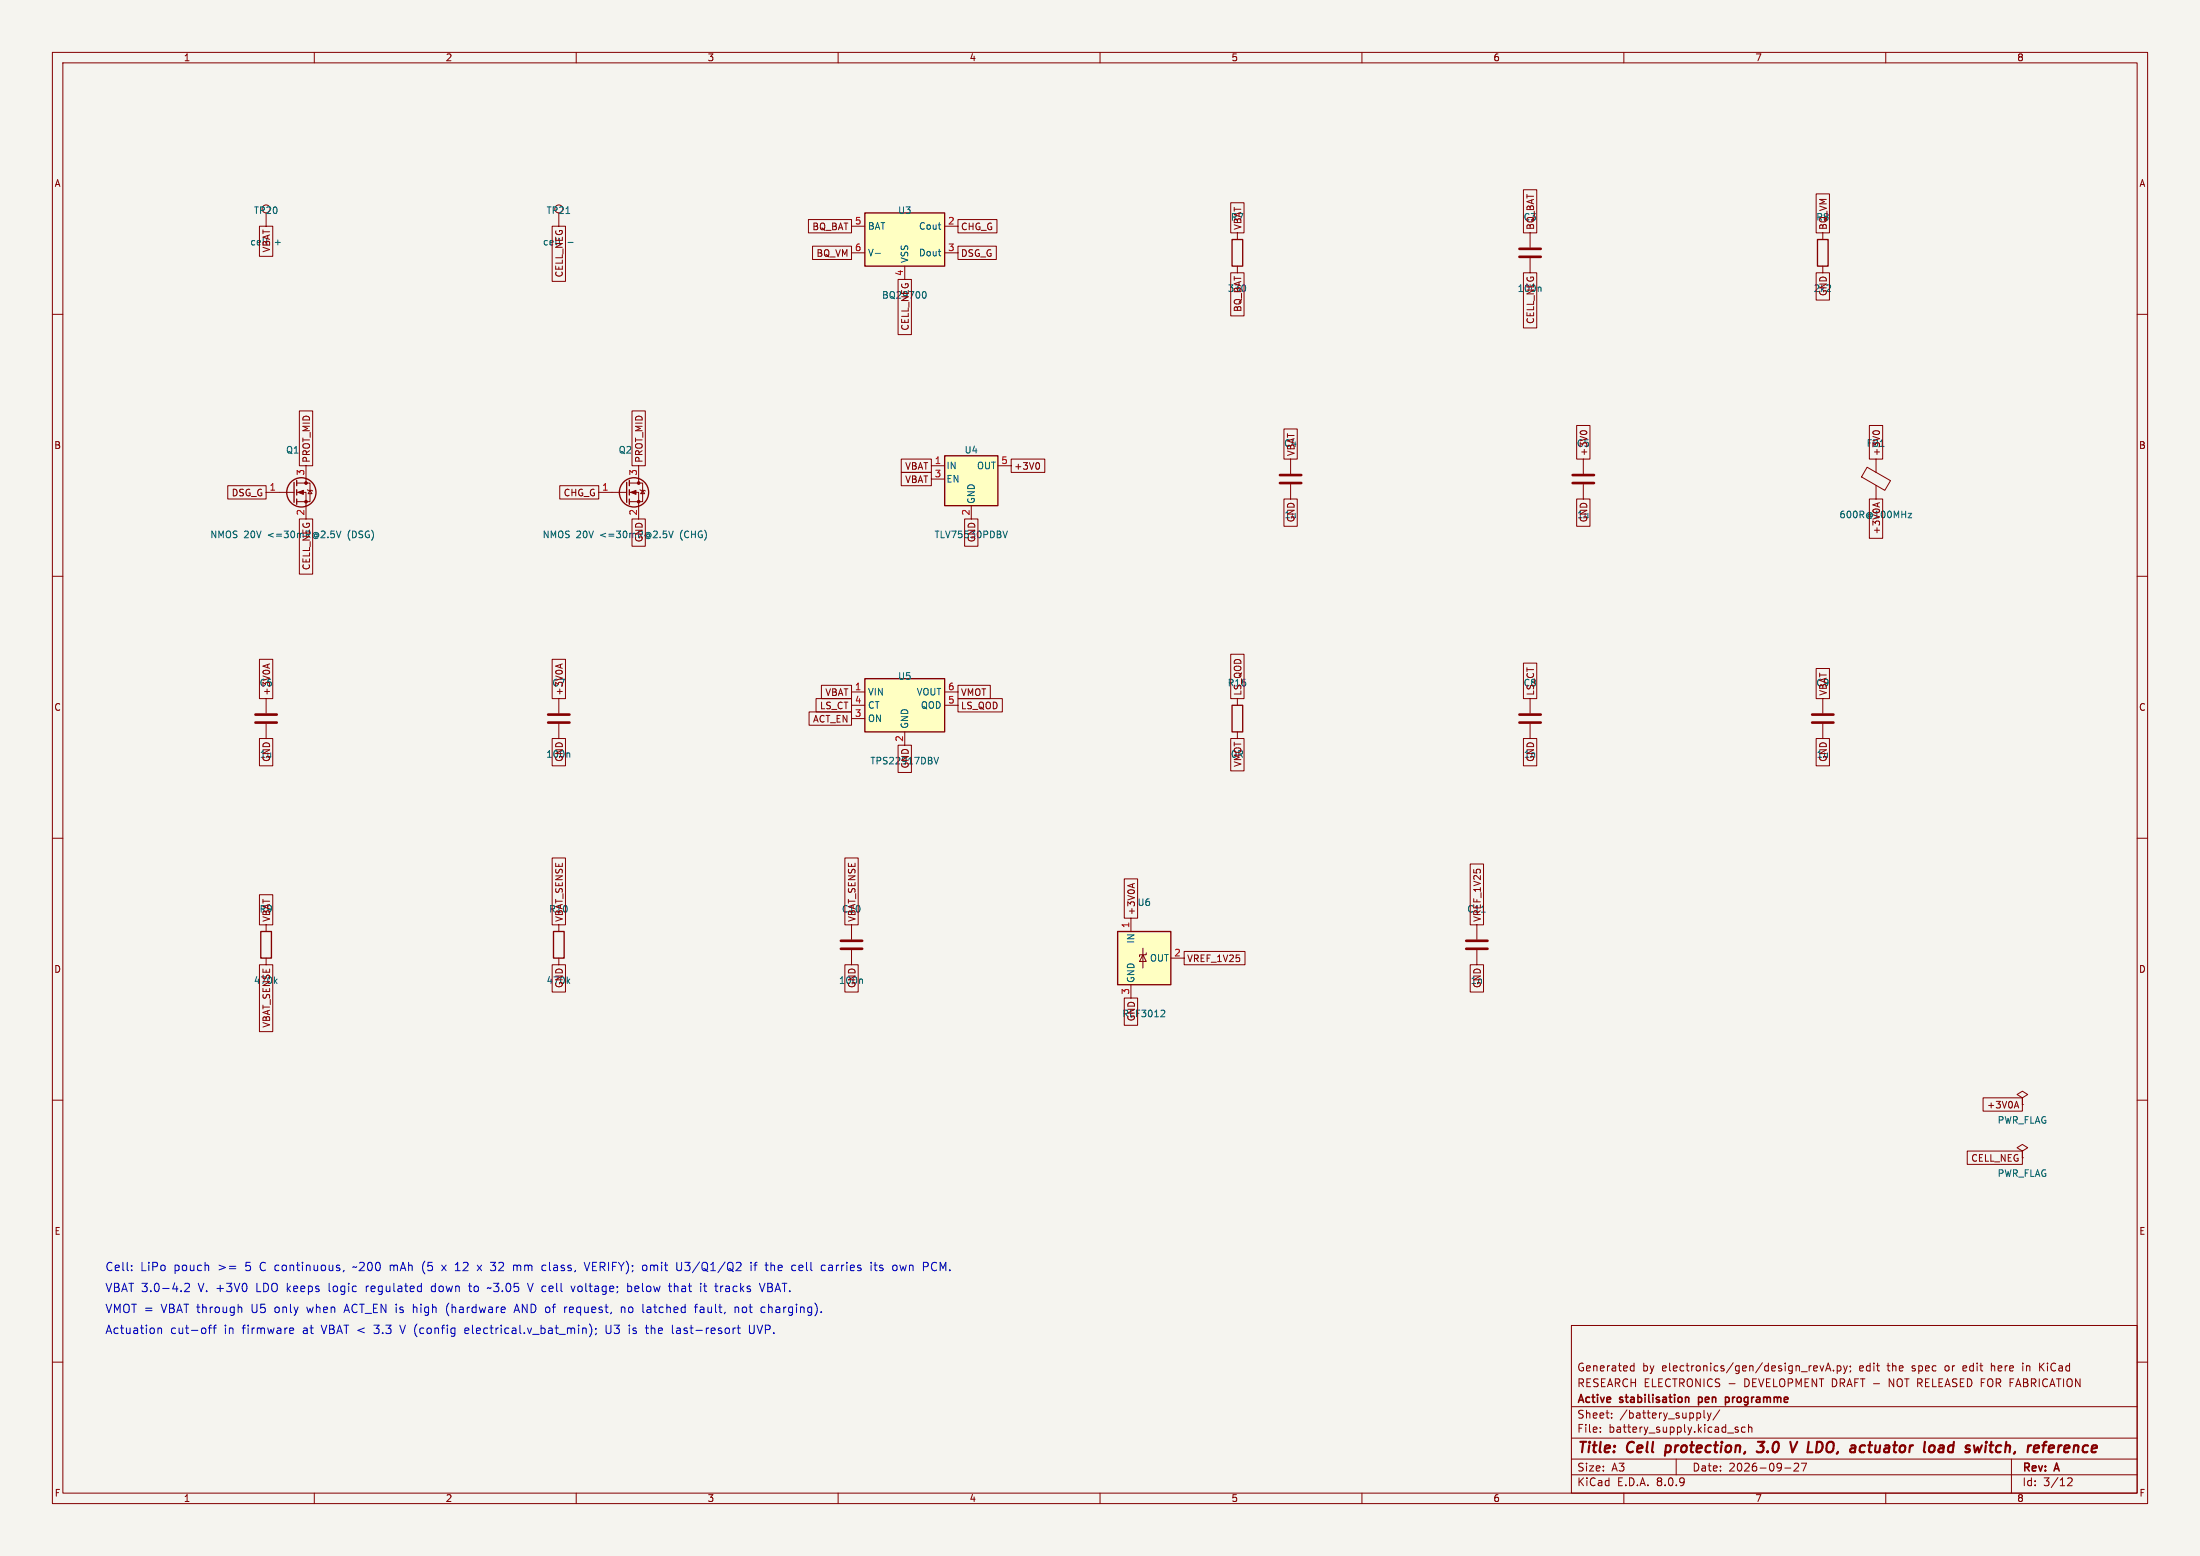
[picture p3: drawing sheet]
<svg xmlns="http://www.w3.org/2000/svg" width="420mm" height="297mm" viewBox="0 0 420 297" stroke-linecap="round" stroke-linejoin="round" font-family="sans-serif">
<path d="M0 0h420v297h-420z" fill="#f5f4ef" stroke="#f5f4ef" stroke-width=".19"/>
<g fill="none" stroke="#840000" stroke-width=".19">
<path d="M10 10h400v277h-400zM12 12h396v273h-396zM60 10v2M110 10v2M160 10v2M210 10v2M260 10v2M310 10v2M360 10v2M10 60h2M408 60h2M246.4 87.6v2.8"/>
<path d="M246.4 92.5v2.8M10 110h2M408 110h2M10 160h2M408 160h2M10 210h2M408 210h2M300 253h108v32h-108zM10 260h2M300 278.5h108M300 274.5h108M300 268.5h108"/>
<path d="M305.5 273.2v.2M305.5 272.5v.1M307.7 270.5v.2M307.7 269.8v.1M311.4 261.6h.5M311.4 260.8h.5M311.9 260.2v1.5M320 278.5v3M325.3 269.2v1.3l.2 .2M325.9 269.7l.4 1M326.3 270.7l-.4 .5M326.7 269.7l-.4 1"/>
<path d="M328.3 269.1l-1.3 1.9M331.8 272.5l-.4-.1-.2 .2 .1 .2 .5 .2v.3h-.6M333.2 272.5l-.5-.1-.3 .3 .2 .6h.6M333.8 272.5l.2-.1 .4 .1v.9M333.8 271.9v1.5M342.5 279.4l.6-.1 .2 .1 .1 .3-1 1.1h1M344.9 279.3l-.7 1.5M347.4 260.7l.4 1 .4-1M348.5 261.7l.5-1.5 .5 1.5M348.7 261.3h.7M350 261.5v.2M350.7 260.8l.5-.1 .2 .3-.1 .6h-.6"/>
<path d="M350.7 260.7v1.5M351.9 260.7l.4 1M352.3 261.7l-.4 .5M352.7 260.7l-.4 1M353.2 260.8v.1M353.3 261.6l-.1 .3M374.8 260.8v.8M375.4 261l-.7 .2M380.2 260.2v1.5M380.4 260.7l-.2 .1M384 278.5v6.5M386.2 260.2v.1"/>
<path d="M386.2 260.7v1M389.4 260.2v1.5M389.6 260.8l.6 .9M390.2 260.2l-.8 .8M408 260h2M60 285v2M110 285v2M160 285v2M210 285v2M260 285v2M300 281.5h108M310 285v2"/>
<path d="M340.7 280.2h1.2M360 285v2M394.7 282.2l.6-.1 .2 .1 .1 .3-.9 1.1h.9"/>
</g>
<g fill="none" stroke="#840000" stroke-width=".4">
<path d="M318.1 275.9l-.3 2M335.4 277l.2 .2h.6l.3-.2M335.6 275.2h1.2l-.7 .8 .4 .1M343.1 275.2l-.9 2M355.5 275.9l.6 .1M355.9 277.1l-.2 .1M370.3 276h.7v1.2M371.1 276.3l-.7 .1a.4 .4 0 0 0-.4 .4 .4 .4 0 0 0 .3 .4l.7-.1M379.1 275.9l-.1 1.3M379.2 275.2v.2M379.8 275.9h.7M380.2 275.2l-.3 1.7 .3 .3"/>
<path d="M391.2 277.1h.7M391.2 276.2l.3-.3h.4l.2 .3v.1l-1 .2"/>
</g>
<path d="M322 266.7l.3 .1 .1 .1v.8M324.3 266.7v1.5M324.3 267.6l.1 .1M324.4 266.7l-.1 .1M329.4 266.8l.4-.1 .3 .3M329.4 266.7v1.5M330.1 267.4l-.3 .3-.4-.1" fill="none" stroke="#840000" stroke-width=".3"/>
<path d="M244.3 92.2h4.1M244.3 90.7h4.1" fill="none" stroke="#840000" stroke-width=".51"/>
<path d="M165.1 129.5h15.2v10.2h-15.2z" fill="#ffffc2"/>
<g fill="none" stroke="#840000" stroke-width=".25">
<path d="M235.2 45.7h2v5.1h-2zM56.1 92.1v3.8M56.6 91.7v1M56.6 93.5v1M56.6 95.3v1M165.1 129.5h15.2v10.2h-15.2z"/>
<circle cx="57.5" cy="94" r="2.79"/>
</g>
<g fill="none" stroke="#840000" stroke-width=".19">
<path d="M50.8 40.6v2.6M236.2 44.5v1.2M236.2 50.8v1.3M292.1 44.5v2.7M292.1 49.3v2.8M50.8 94h5.3M56.6 94h1.8v5.1M56.6 92.2h2.6v3.6h-2.6M58.4 88.9v3.3M58.7 93.5l1 .2M59.2 93.6l.4 .6h-.8zM162.6 132.1h2.5"/>
<path d="M162.6 137.2h2.5M162.6 134.6h2.5M172.7 139.7v2.5M180.3 132.1h2.6M180.3 134.6h2.6M292.1 133.4v2.7M292.1 138.2v2.8M348 133.4v2.7M348 138.2v2.8M281.9 176.5v2.8M281.9 181.4v2.8"/>
<circle cx="50.8" cy="39.9" r=".76"/>
</g>
<path d="M294 54.8l.2 .2v.6M64.2 101.4l.4 1.2 .5-1.2M178.3 144.5l.4 1.3 .5-1.3" fill="none" stroke="#006464" stroke-width=".19"/>
<path d="M290.1 49h4M290.1 47.5h4M290.1 137.9h4M290.1 136.4h4M345.9 137.9h4.1M345.9 136.4h4.1M279.9 179.6h4.1M279.9 181.1h4.1" fill="none" stroke="#840000" stroke-width=".51"/>
<g fill="#840000" stroke="#840000" stroke-width=".19">
<path d="M56.9 94l1-.4v.8z"/>
<circle cx="58.4" cy="95.8" r=".25"/>
<circle cx="58.4" cy="92.2" r=".25"/>
</g>
<path d="M180.3 87h10.2v9.5h-10.2z" fill="#ffffc2"/>
<g fill="none" stroke="#840000" stroke-width=".25">
<path d="M119.6 92.1v3.8M120.1 91.7v1M120.1 93.5v1M120.1 95.3v1M180.3 87h10.2v9.5h-10.2z"/>
<circle cx="121" cy="94" r="2.79"/>
</g>
<g fill="none" stroke="#840000" stroke-width=".19">
<path d="M106.7 40.6v2.6M114.3 94h5.3M120.1 94h1.8v5.1M120.1 92.2h2.6v3.6h-2.6M121.9 88.9v3.3M122.2 93.5l1 .2M122.7 93.6l.4 .6h-.8zM177.8 88.9h2.5M177.8 91.4h2.5M185.4 96.5v2.6M190.5 88.9h2.5"/>
<circle cx="106.7" cy="39.9" r=".76"/>
</g>
<path d="M108 40.8h.8M108.4 46.3h1M127.7 101.4l.4 1.2 .4-1.2M191.5 101.4l.4 1.2 .4-1.2" fill="none" stroke="#006464" stroke-width=".19"/>
<g fill="#840000" stroke="#840000" stroke-width=".19">
<path d="M120.4 94l1-.4v.8z"/>
<circle cx="121.9" cy="95.8" r=".25"/>
<circle cx="121.9" cy="92.2" r=".25"/>
</g>
<path d="M165.1 40.6h15.2v10.2h-15.2z" fill="#ffffc2"/>
<path d="M165.1 40.6h15.2v10.2h-15.2zM49.8 177.8h2v5.1h-2zM105.7 177.8h2v5.1h-2z" fill="none" stroke="#840000" stroke-width=".25"/>
<g fill="none" stroke="#840000" stroke-width=".19">
<path d="M162.6 43.2h2.5M162.6 48.3h2.5M172.7 50.8v2.5M180.3 43.2h2.6M180.3 48.3h2.6M50.8 133.4v2.7M50.8 138.2v2.8M106.7 133.4v2.7M106.7 138.2v2.8M50.8 176.5v1.3M106.7 176.5v1.3M50.8 182.9v1.3"/>
<path d="M106.7 182.9v1.3"/>
</g>
<path d="M167.1 48.4h1M176.3 55.7l.1-.1a.68 .68 0 0 1 .4 .7 .68 .68 0 0 1-.4 .6h-.1M108.6 143.7l.2 .2v.6M52.5 187.2l.4 .5M52.9 186.9l-.5 .5M108.4 187.2l.4 .5M108.8 186.9l-.5 .5" fill="none" stroke="#006464" stroke-width=".19"/>
<path d="M48.8 137.9h4M48.8 136.4h4M104.6 137.9h4.1M104.6 136.4h4.1" fill="none" stroke="#840000" stroke-width=".51"/>
<path d="M213.4 177.8h10.1v10.2h-10.1z" fill="#ffffc2"/>
<path d="M347 45.7h2v5.1h-2zM235.2 134.6h2v5.1h-2zM213.4 177.8h10.1v10.2h-10.1z" fill="none" stroke="#840000" stroke-width=".25"/>
<g fill="none" stroke="#840000" stroke-width=".19">
<path d="M234.9 38.7h2.6v5.8h-2.6zM290.8 36.2h2.6v8.3h-2.6zM346.7 37h2.6v7.5h-2.6zM49.5 43.2h2.6v5.7h-2.6zM105.4 43.2h2.6v10.5h-2.6zM154.3 41.9h8.3v2.6h-8.3zM155.1 47h7.5v2.5h-7.5zM171.4 53.3h2.6v10.6h-2.6zM182.9 47h7.3v2.5h-7.3zM182.9 41.9h7.4v2.6h-7.4zM234.9 52.1h2.6v8.2h-2.6zM290.8 52.1h2.6v10.5h-2.6z"/>
<path d="M346.7 52.1h2.6v5.2h-2.6zM348 44.5v1.2M348 50.8v1.3M57.1 78.4h2.6v10.5h-2.6zM120.6 78.4h2.6v10.5h-2.6zM43.5 92.7h7.3v2.6h-7.3zM57.1 99.1h2.6v10.5h-2.6zM106.9 92.7h7.4v2.6h-7.4zM120.6 99.1h2.6v5.2h-2.6zM172.1 87.6h5.7v2.6h-5.7zM172.1 90.2h5.7v2.5h-5.7zM184.1 99.1h2.6v5.2h-2.6z"/>
<path d="M193 87.6h6.5v2.6h-6.5zM198.2 88.3a.79 .79 0 0 1 0 1.3M245.1 95.3h2.6v5.2h-2.6zM245.1 81.9h2.6v5.7h-2.6zM301 81.2h2.5v6.4h-2.5zM301 95.3h2.5v5.2h-2.5zM301.7 82.5a.79 .79 0 0 1 1.2 0M302.3 87.6v2.8M302.3 92.5v2.8M356.4 89.2l4.5 2.5-1.1 1.9-4.4-2.6zM356.9 81.2h2.5v6.4h-2.5zM356.9 95.3h2.5v7.5h-2.5z"/>
<path d="M357.5 82.5a.79 .79 0 0 1 1.3 0M358.1 87.6v2.6M358.1 92.7v2.6M358.4 96.1v.6M358.8 95.9l-1.3 .5M49.5 125.8h2.6v7.6h-2.6zM51.1 126.8v.7M51.5 126.7l-1.3 .4M105.4 125.8h2.6v7.6h-2.6zM107 126.8v.7M107.4 126.7l-1.3 .4M154.5 135.9h8.1v2.5h-8.1z"/>
<path d="M155.8 133.3h6.8v2.6h-6.8zM156.8 130.8h5.8v2.6h-5.8zM182.9 130.8h6.2v2.6h-6.2zM182.9 133.3h8.5v2.6h-8.5zM234.9 124.9h2.6v8.5h-2.6zM236.2 133.4v1.2M236.2 139.7v1.3M290.8 126.6h2.6v6.8h-2.6zM346.7 127.6h2.6v5.8h-2.6zM49.5 141h2.6v5.2h-2.6zM105.4 141h2.6v5.2h-2.6zM171.4 142.2h2.6v5.2h-2.6z"/>
<path d="M234.9 141h2.6v6.1h-2.6zM290.8 141h2.6v5.2h-2.6zM346.7 141h2.6v5.2h-2.6zM49.5 170.8h2.6v5.7h-2.6zM105.4 163.8h2.6v12.7h-2.6zM161.3 163.8h2.5v12.7h-2.5zM162.6 176.5v2.8M214.6 167.8h2.6v7.5h-2.6zM215.9 175.3v2.5M216.2 168.8v.6M216.6 168.6l-1.3 .5M280.7 164.9h2.5v11.6h-2.5z"/>
<path d="M49.5 184.2h2.6v12.7h-2.6zM105.4 184.2h2.6v5.2h-2.6zM161.3 184.2h2.5v5.2h-2.5zM162.6 181.4v2.8M214.6 190.5h2.6v5.2h-2.6zM215.9 188v2.5M218.2 182.2l.6 1.3h-1.2zM218.2 181v3.8M218.8 181.9v.3h-1.2v.4M223.5 182.9h2.6M226.1 181.6h11.6v2.6h-11.6zM280.7 184.2h2.5v5.2h-2.5z"/>
<path d="M375.6 219.7h10.5v2.6h-10.5zM378.6 209.5h7.5v2.6h-7.5zM384.7 211.1h.6M385 210.2l.4 1.3M386.1 219.7l1-.6-1-.7-1 .7 1 .6v1.3M386.1 209.6l1-.7-1-.6-1 .6 1 .7v1.2M386.1 210.8h.1M386.1 221h.1"/>
</g>
<path d="M364.3 98h.6l-.6 .8h.6M164.5 186.9l.1 .2v.6M222.1 192.8l.3 .3-.1 .3-.7 .7h.8" fill="none" stroke="#006464" stroke-width=".19"/>
<path d="M300.2 92.2h4.1M300.2 90.7h4.1M160.5 179.6h4.1M160.5 181.1h4.1" fill="none" stroke="#840000" stroke-width=".51"/>
<g fill="none" stroke="#0000c2" stroke-width=".19">
<path d="M25.1 242.4v.1M25.1 241.6v.1M30.2 253.5v1M30.2 253.6l.2-.1 .4 .1v.9M34.6 246.4v.1M35.3 245.1l.6-.2 .2 .2 .1 .3-1 1.1h1M39.8 253.5h.6M40.4 252.9l-.4 .3v1.3M40.7 253.5h.6M41.3 252.9l-.4 .3v1.3M45.7 249.5h.2l.3 .2v.8M55.5 253.5l.5 .1 .1 .3-.8 .1"/>
<path d="M56 254.5h-.5M64.8 242.1v.4M65.7 242.5l-.2 .3M67.4 241.9h-.1M76.3 252.9l.6 1.6M78.9 248.9v1.6M79.1 249.5l-.2 .1M80.3 245.5l.1 .1M80.4 244.9v1.6M80.4 246.5h-.1M80.8 241.2l-.1 .6 .1 .9M84.3 241.5l.9 1"/>
<path d="M85.2 241.5l-.9 1M85.6 248.8a1.88 1.88 0 0 0 0 2.3M89.3 253.5h-.3l-.3 .2 .1 .8h.5M89.4 245.5h.6M89.5 253.9l-.8 .1M89.7 244.9v1.6M91.1 241.5l.8 1M91.9 241.5l-.8 1M93 245.9l.2-.1 .3 .1M98.1 241.6l.4-.1 .2 .2M98.3 250.1h.7M98.7 248.9l-.6 1.6"/>
<path d="M98.7 241.7v.8M99 241.5l-.3 .2M100.7 244.9l.5 1.6M103.8 241.5l.4 .1M104.2 242.5h-.4M108.3 249.5l-.4 .1M109 245.5l.4 1 .4-1M111.3 253.6h.5l.1 .9M111.5 240.9l.6 1.6 .5-1.6M112.5 252.7a1.83 1.83 0 0 1 0 2.5M113.7 253.6v.1M113.8 254.5l-.1 .3"/>
<path d="M115.7 252.9v1.3l.2 .3h.4M118.6 249.6l.2-.1 .4 .1 .1 .9M118.6 249.5v1M119.8 245.6l.5-.1 .3 .3v.4l-.2 .3h-.6M119.8 244.9v1.6M123.2 253.5h.6M123.4 241.6v.8M123.5 254.5h.3M123.7 249.5l-.1 .1M123.7 249.9a.31 .31 0 0 0-.2 .3 .31 .31 0 0 0 .2 .3M127.6 245.5h.6M127.8 246.3l.4 .2"/>
<path d="M128.4 254.5h.2M129.2 254v.5M130.1 240.9v1.3l-.1 .3h-.5M132.6 249.5h.6M133.2 248.9l-.4 .3v1.3M133.9 249.5l-.2 .1M133.9 249.9a.31 .31 0 0 0-.3 .3 .31 .31 0 0 0 .3 .3M134.3 245.5h.6M134.5 244.9v1.4l.4 .2M137.6 245.5v1M137.9 245.5l-.3 .3M140.3 249.6l.3-.1 .3 .1 .1 .9"/>
<path d="M140.3 249.5v1M140.7 253.5h.6M140.9 252.9v1.4l.4 .2M143.1 252.9v1.3l.3 .3h.4l.2-.3v-1.3M143.4 240.9v.2M143.4 241.5v1M143.9 241.5h.6M144.5 240.9l-.4 .3v1.3M145 244.9l.5 1.6 .5-1.6M145.9 249.5l.1 .1M146 250.5h-.1M147.3 241.6h.5"/>
<path d="M153.1 241.5h-.4l-.2 .2 .1 .8h.5M153.3 241.9l-.8 .1M158.2 241.6h.6M158.8 241.9h-.4a.31 .31 0 0 0-.3 .3 .31 .31 0 0 0 .3 .3h.4M166.8 241.5h.7M167.1 240.9v1.4l.4 .2M167.9 242.5h.5M168.4 241.5h-.3l-.2 .2 .1 .2 .4 .1M171.8 241.5l.3 1 .3-.7 .3 .7M178 242.3a.58 .58 0 0 0 .7 .2M178.7 241a.58 .58 0 0 0-.7 .2"/>
</g>
<g font-size="2.8" fill="#840000">
<text x="301" y="277.9">Title:</text>
<text x="310.6" y="277.9">Cell</text>
<text x="318.8" y="277.9">protection,</text>
<text x="337.2" y="277.9">3.0</text>
<text x="344.3" y="277.9">V LDO,</text>
<text x="357.3" y="277.9">actuator</text>
<text x="372.1" y="277.9">load</text>
<text x="380.9" y="277.9">switch,</text>
<text x="393.5" y="277.9">reference</text>
</g>
<g font-size="2.2" fill="#0000c2">
<text x="20" y="242.7">Cell:</text>
<text x="26.8" y="242.7">LiPo</text>
<text x="33.2" y="242.7">pouch</text>
<text x="41.7" y="242.7">&gt;=</text>
<text x="47.1" y="242.7">5</text>
<text x="49.9" y="242.7">C continuous,</text>
<text x="68" y="242.7">~200</text>
<text x="75.1" y="242.7">mAh</text>
<text x="81.4" y="242.7">(5</text>
<text x="85.4" y="242.7">x 12</text>
<text x="92.4" y="242.7">x 32</text>
<text x="99.5" y="242.7">mm</text>
<text x="105.1" y="242.7">class,</text>
<text x="113.5" y="242.7">VERIFY);</text>
<text x="124.6" y="242.7">omit</text>
<text x="131.2" y="242.7">U3/Q1/Q2</text>
<text x="145.5" y="242.7">if</text>
<text x="148.5" y="242.7">the</text>
<text x="153.6" y="242.7">cell</text>
<text x="159.4" y="242.7">carries</text>
<text x="169" y="242.7">its</text>
<text x="173.3" y="242.7">own</text>
<text x="179.2" y="242.7">PCM.</text>
<text x="20" y="250.7">VMOT =</text>
<text x="20" y="246.8">VBAT 3.0-4.2</text>
<text x="30.8" y="250.7">VBAT through</text>
<text x="37.9" y="246.8">V. +3V0</text>
<text x="48.2" y="250.7">U5</text>
<text x="49.1" y="246.8">LDO keeps</text>
<text x="52.8" y="250.7">only</text>
<text x="59.1" y="250.7">when</text>
<text x="63.2" y="246.8">logic</text>
<text x="66.4" y="250.7">ACT_EN is</text>
<text x="70.4" y="246.8">regulated</text>
<text x="79.7" y="250.7">high</text>
<text x="83" y="246.8">down</text>
<text x="86.1" y="250.7">(hardware</text>
<text x="90.4" y="246.8">to</text>
<text x="94.1" y="246.8">~3.05</text>
<text x="99.4" y="250.7">AND of</text>
<text x="102" y="246.8">V cell</text>
<text x="109.1" y="250.7">request,</text>
<text x="110.5" y="246.8">voltage;</text>
<text x="120.1" y="250.7">no</text>
<text x="121.3" y="246.8">below</text>
<text x="124.3" y="250.7">latched</text>
<text x="129.4" y="246.8">that</text>
<text x="134.5" y="250.7">fault,</text>
<text x="135.5" y="246.8">it</text>
<text x="138.5" y="246.8">tracks</text>
<text x="142.2" y="250.7">not</text>
<text x="147.2" y="246.8">VBAT.</text>
<text x="147.3" y="250.7">charging).</text>
<text x="20" y="254.7">Actuation</text>
<text x="32.5" y="254.7">cut-off</text>
<text x="42.8" y="254.7">in</text>
<text x="46.4" y="254.7">firmware</text>
<text x="58" y="254.7">at</text>
<text x="61.8" y="254.7">VBAT &lt;</text>
<text x="72" y="254.7">3.3</text>
<text x="77.2" y="254.7">V (config</text>
<text x="89.7" y="254.7">electrical.v_bat_min);</text>
<text x="116.7" y="254.7">U3</text>
<text x="121.3" y="254.7">is</text>
<text x="124.7" y="254.7">the</text>
<text x="129.8" y="254.7">last-resort</text>
<text x="144.6" y="254.7">UVP.</text>
</g>
<g font-size="2.1" fill="#840000">
<text x="301" y="262">Generated</text>
<text x="313.5" y="262">by</text>
<text x="317.3" y="262">electronics/gen/design_revA.py;</text>
<text x="355.1" y="262">edit</text>
<text x="360.6" y="262">the</text>
<text x="365.4" y="262">spec</text>
<text x="371.9" y="262">or</text>
<text x="375.4" y="262">edit</text>
<text x="381" y="262">here</text>
<text x="387.1" y="262">in</text>
<text x="390.5" y="262">KiCad</text>
<text x="301" y="268.2">Active</text>
<text x="301" y="265">RESEARCH ELECTRONICS -</text>
<text x="309.3" y="268.2">stabilisation</text>
<text x="324.9" y="268.2">pen</text>
<text x="330.6" y="268.2">programme</text>
<text x="333.1" y="265">DEVELOPMENT DRAFT -</text>
<text x="361.1" y="265">NOT RELEASED FOR FABRICATION</text>
<text x="301" y="273.7">File:</text>
<text x="301" y="271">Sheet:</text>
<text x="307.1" y="273.7">battery_supply.kicad_sch</text>
<text x="309.2" y="271">/battery_supply/</text>
<text x="301" y="281.1">Size:</text>
<text x="307.6" y="281.1">A3</text>
<text x="323" y="281.1">Date:</text>
<text x="330" y="281.1">2026-09-27</text>
<text x="386" y="281.3">Rev:</text>
<text x="392.4" y="281.3">A</text>
<text x="301" y="283.9">KiCad</text>
<text x="308.7" y="283.9">E.D.A.</text>
<text x="316.3" y="283.9">8.0.9</text>
<text x="386" y="283.9">Id:</text>
<text x="390.1" y="283.9">3/12</text>
</g>
<g font-size="1.8" fill="#840000">
<text x="35" y="11.9">1</text>
<text x="85" y="11.9">2</text>
<text x="135" y="11.9">3</text>
<text x="185" y="11.9">4</text>
<text x="235" y="11.9">5</text>
<text x="285" y="11.9">6</text>
<text x="335" y="11.9">7</text>
<text x="385" y="11.9">8</text>
<text x="10.3" y="35.9">A</text>
<text x="408.3" y="35.9">A</text>
<text x="47.7" y="47">cell</text>
<text x="103.6" y="47">cell</text>
<text x="155" y="44.1">BQ_BAT</text>
<text x="183.4" y="44.1">CHG_G</text>
<text x="234.9" y="42.3">R7</text>
<text x="237.2" y="44" transform="rotate(-90 237.2 44)">VBAT</text>
<text x="290.8" y="42.3">C3</text>
<text x="293.1" y="44" transform="rotate(-90 293.1 44)">BQ_BAT</text>
<text x="346.6" y="42.3">R8</text>
<text x="348.9" y="44" transform="rotate(-90 348.9 44)">BQ_VM</text>
<text x="51.8" y="48.3" transform="rotate(-90 51.8 48.3)">VBAT</text>
<text x="107.6" y="53.1" transform="rotate(-90 107.6 53.1)">CELL_NEG</text>
<text x="155.8" y="49.2">BQ_VM</text>
<text x="183.4" y="49.2">DSG_G</text>
<text x="168.3" y="57.2">BQ29700</text>
<text x="234.3" y="55.9">330</text>
<text x="237.2" y="59.6" transform="rotate(-90 237.2 59.6)">BQ_BAT</text>
<text x="289.6" y="55.9">100n</text>
<text x="346.2" y="55.9">2k2</text>
<text x="348.9" y="56.6" transform="rotate(-90 348.9 56.6)">GND</text>
<text x="173.7" y="63.2" transform="rotate(-90 173.7 63.2)">CELL_NEG</text>
<text x="293.1" y="61.9" transform="rotate(-90 293.1 61.9)">CELL_NEG</text>
<text x="10.3" y="85.9">B</text>
<text x="59.4" y="88.4" transform="rotate(-90 59.4 88.4)">PROT_MID</text>
<text x="122.9" y="88.4" transform="rotate(-90 122.9 88.4)">PROT_MID</text>
<text x="172.7" y="89.9">VBAT</text>
<text x="193.5" y="89.9">+3V0</text>
<text x="245" y="85.5">C4</text>
<text x="247.3" y="87.2" transform="rotate(-90 247.3 87.2)">VBAT</text>
<text x="300.9" y="85.5">C5</text>
<text x="303.2" y="87.2" transform="rotate(-90 303.2 87.2)">+3V0</text>
<text x="356.3" y="85.5">FB1</text>
<text x="359.1" y="87.2" transform="rotate(-90 359.1 87.2)">+3V0</text>
<text x="408.2" y="85.9">B</text>
<text x="44.1" y="94.9">DSG_G</text>
<text x="107.5" y="94.9">CHG_G</text>
<text x="172.7" y="92.4">VBAT</text>
<text x="245.1" y="99.1">1u</text>
<text x="247.3" y="99.8" transform="rotate(-90 247.3 99.8)">GND</text>
<text x="301" y="99.1">1u</text>
<text x="303.2" y="99.8" transform="rotate(-90 303.2 99.8)">GND</text>
<text x="122.9" y="103.6" transform="rotate(-90 122.9 103.6)">GND</text>
<text x="186.4" y="103.6" transform="rotate(-90 186.4 103.6)">GND</text>
<text x="359.1" y="102.1" transform="rotate(-90 359.1 102.1)">+3V0A</text>
<text x="59.4" y="108.9" transform="rotate(-90 59.4 108.9)">CELL_NEG</text>
<text x="49.5" y="131.2">C6</text>
<text x="105.3" y="131.2">C7</text>
<text x="234.3" y="131.2">R16</text>
<text x="290.8" y="131.2">C8</text>
<text x="346.6" y="131.2">C9</text>
<text x="10.3" y="135.9">C</text>
<text x="51.8" y="132.9" transform="rotate(-90 51.8 132.9)">+3V0A</text>
<text x="107.6" y="132.9" transform="rotate(-90 107.6 132.9)">+3V0A</text>
<text x="156.4" y="135.6">LS_CT</text>
<text x="157.5" y="133">VBAT</text>
<text x="183.4" y="133">VMOT</text>
<text x="183.4" y="135.6">LS_QOD</text>
<text x="237.2" y="132.9" transform="rotate(-90 237.2 132.9)">LS_QOD</text>
<text x="293.1" y="132.9" transform="rotate(-90 293.1 132.9)">LS_CT</text>
<text x="348.9" y="132.9" transform="rotate(-90 348.9 132.9)">VBAT</text>
<text x="408.2" y="135.9">C</text>
<text x="155.1" y="138.1">ACT_EN</text>
<text x="49.5" y="144.8">1u</text>
<text x="51.8" y="145.5" transform="rotate(-90 51.8 145.5)">GND</text>
<text x="104.2" y="144.8">100n</text>
<text x="107.6" y="145.5" transform="rotate(-90 107.6 145.5)">GND</text>
<text x="173.7" y="146.8" transform="rotate(-90 173.7 146.8)">GND</text>
<text x="234.9" y="144.8">0R</text>
<text x="237.2" y="146.5" transform="rotate(-90 237.2 146.5)">VMOT</text>
<text x="290.8" y="144.8">1n</text>
<text x="293.1" y="145.5" transform="rotate(-90 293.1 145.5)">GND</text>
<text x="346.7" y="144.8">1u</text>
<text x="348.9" y="145.5" transform="rotate(-90 348.9 145.5)">GND</text>
<text x="49.5" y="174.4">R9</text>
<text x="51.8" y="176.1" transform="rotate(-90 51.8 176.1)">VBAT</text>
<text x="104.7" y="174.4">R10</text>
<text x="107.6" y="176.1" transform="rotate(-90 107.6 176.1)">VBAT_SENSE</text>
<text x="160.6" y="174.4">C10</text>
<text x="163.5" y="176.1" transform="rotate(-90 163.5 176.1)">VBAT_SENSE</text>
<text x="216.9" y="174.8" transform="rotate(-90 216.9 174.8)">+3V0A</text>
<text x="280" y="174.4">C11</text>
<text x="282.9" y="176.1" transform="rotate(-90 282.9 176.1)">VREF_1V25</text>
<text x="10.3" y="185.9">D</text>
<text x="226.5" y="183.8">VREF_1V25</text>
<text x="408.2" y="185.9">D</text>
<text x="48.4" y="188">470k</text>
<text x="104.3" y="188">470k</text>
<text x="107.6" y="188.7" transform="rotate(-90 107.6 188.7)">GND</text>
<text x="160.1" y="188">100n</text>
<text x="163.5" y="188.7" transform="rotate(-90 163.5 188.7)">GND</text>
<text x="280.7" y="188">1n</text>
<text x="282.9" y="188.7" transform="rotate(-90 282.9 188.7)">GND</text>
<text x="51.8" y="196.3" transform="rotate(-90 51.8 196.3)">VBAT_SENSE</text>
<text x="216.9" y="195.1" transform="rotate(-90 216.9 195.1)">GND</text>
<text x="379.2" y="211.8">+3V0A</text>
<text x="376.2" y="221.9">CELL_NEG</text>
<text x="10.3" y="235.9">E</text>
<text x="408.3" y="235.9">E</text>
<text x="10.3" y="285.9">F</text>
<text x="35" y="286.9">1</text>
<text x="85" y="286.9">2</text>
<text x="135" y="286.9">3</text>
<text x="185" y="286.9">4</text>
<text x="235" y="286.9">5</text>
<text x="285" y="286.9">6</text>
<text x="335" y="286.9">7</text>
<text x="385" y="286.9">8</text>
<text x="408.3" y="285.9">F</text>
</g>
<g font-size="1.8" fill="#006464">
<text x="48.4" y="41">TP20</text>
<text x="104.3" y="41">TP21</text>
<text x="171.3" y="41">U3</text>
<text x="52.4" y="47">+</text>
<text x="165.6" y="44">BAT</text>
<text x="175.3" y="44">Cout</text>
<text x="165.6" y="49.1">V-</text>
<text x="173.6" y="50.3" transform="rotate(-90 173.6 50.3)">VSS</text>
<text x="175.3" y="49.1">Dout</text>
<text x="54.5" y="86.8">Q1</text>
<text x="118" y="86.8">Q2</text>
<text x="180.6" y="89.8">IN</text>
<text x="184" y="86.8">U4</text>
<text x="186.4" y="89.8">OUT</text>
<text x="180.6" y="92.3">EN</text>
<text x="186.3" y="96.3" transform="rotate(-90 186.3 96.3)">GND</text>
<text x="351.1" y="99.1">600R@100MHz</text>
<text x="40.1" y="102.9">NMOS 20V</text>
<text x="51.2" y="102.9">&lt;=30mR@2.5V</text>
<text x="66.7" y="102.9">(DSG)</text>
<text x="103.5" y="102.9">NMOS 20V</text>
<text x="114.7" y="102.9">&lt;=30mR@2.5V</text>
<text x="130.1" y="102.9">(CHG)</text>
<text x="178.3" y="102.9">TLV75530PDBV</text>
<text x="171.3" y="129.9">U5</text>
<text x="165.6" y="132.9">VIN</text>
<text x="165.6" y="135.5">CT</text>
<text x="174.9" y="132.9">VOUT</text>
<text x="175.7" y="135.5">QOD</text>
<text x="165.6" y="138">ON</text>
<text x="173.6" y="139.2" transform="rotate(-90 173.6 139.2)">GND</text>
<text x="166.1" y="146.1">TPS22917DBV</text>
<text x="217.1" y="173.1">U6</text>
<text x="216.8" y="180.2" transform="rotate(-90 216.8 180.2)">IN</text>
<text x="219.4" y="183.7">OUT</text>
<text x="216.8" y="187.7" transform="rotate(-90 216.8 187.7)">GND</text>
<text x="214.2" y="194.4">REF3012</text>
<text x="381.3" y="214.7">PWR_FLAG</text>
<text x="381.3" y="224.8">PWR_FLAG</text>
</g>
<g font-size="1.8" fill="#a90000">
<text x="163.1" y="42.9">5</text>
<text x="180.9" y="42.9">2</text>
<text x="163.1" y="48">6</text>
<text x="172.5" y="52.8" transform="rotate(-90 172.5 52.8)">4</text>
<text x="180.9" y="48">3</text>
<text x="178.4" y="88.6">1</text>
<text x="191.1" y="88.6">5</text>
<text x="51.4" y="93.7">1</text>
<text x="58.2" y="90.9" transform="rotate(-90 58.2 90.9)">3</text>
<text x="114.9" y="93.7">1</text>
<text x="121.7" y="90.9" transform="rotate(-90 121.7 90.9)">3</text>
<text x="178.4" y="91.2">3</text>
<text x="58.2" y="98.5" transform="rotate(-90 58.2 98.5)">2</text>
<text x="121.7" y="98.5" transform="rotate(-90 121.7 98.5)">2</text>
<text x="185.2" y="98.5" transform="rotate(-90 185.2 98.5)">2</text>
<text x="163.1" y="131.8">1</text>
<text x="180.9" y="131.8">6</text>
<text x="163.1" y="136.9">3</text>
<text x="163.1" y="134.4">4</text>
<text x="180.9" y="134.4">5</text>
<text x="172.5" y="141.7" transform="rotate(-90 172.5 141.7)">2</text>
<text x="215.6" y="177.2" transform="rotate(-90 215.6 177.2)">1</text>
<text x="224.1" y="182.6">2</text>
<text x="215.6" y="189.9" transform="rotate(-90 215.6 189.9)">3</text>
</g>
</svg>
